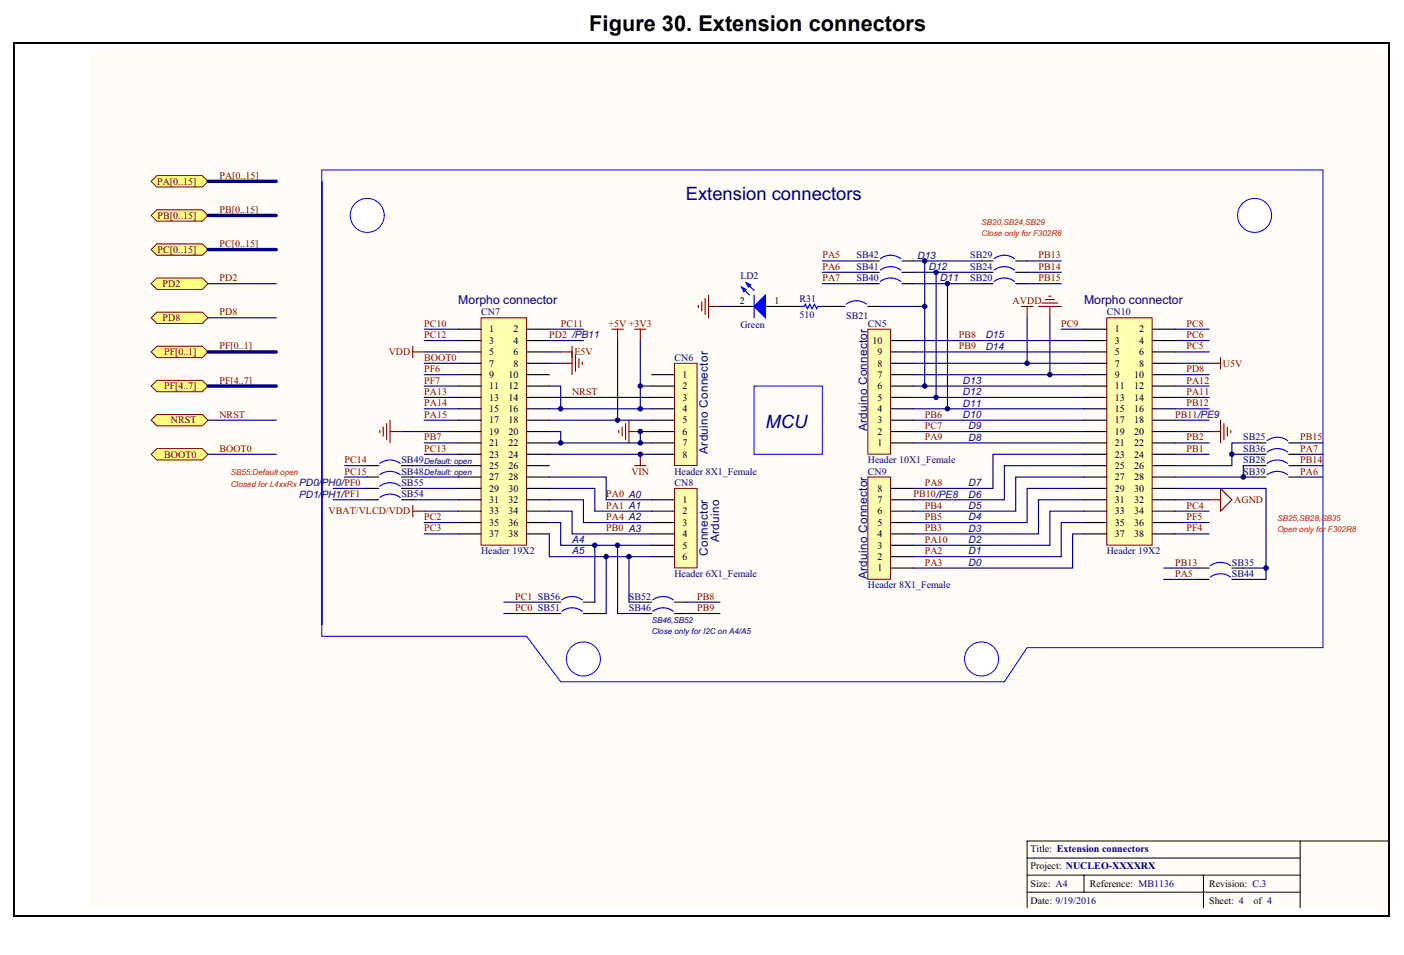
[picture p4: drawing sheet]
<svg xmlns="http://www.w3.org/2000/svg" width="227mm" height="154mm" viewBox="0 0 227 154" stroke-linecap="round" stroke-linejoin="round" font-family="sans-serif">
<path d="M14.6 8.3h210v138.4h-210z" fill="#fffcf8"/>
<path d="M166.1 138.7h44.1M210.2 135.9v10.8M224.6 135.9h-58.5v10.8M166.1 144.2h44.1M166.1 141.4h44.1M175.3 141.4v2.8M194.6 141.4v5.3" fill="none" stroke="#000" stroke-width=".16"/>
<g fill="none" stroke="#000080" stroke-width=".18">
<path d="M147.7 55h27.6M147.7 56.9h27.6M147.7 58.7h27.6M66.8 75.3h7.3M66.8 77.1h7.3M88.8 77.1h9.2v3.7h7.4M88.8 78.9h7.4v3.7h9.2M88.8 73.4h16.6M147.7 60.5h27.6M147.7 62.4h27.6M147.7 64.2h27.6M147.7 66.1h27.6"/>
<path d="M147.7 67.9h27.6M147.7 69.7h27.6M147.7 71.6h27.6M175.3 73.4h-14.7v5.5h-12.9M175.3 75.3h-12.9v5.5h-14.7M175.3 77.1h-11.1v5.5h-16.5M175.3 78.9h-9.2v5.5h-18.4M66.8 80.8h7.3M68.6 84.4h5.5M88.8 80.8h5.5v3.6h11.1M88.8 82.6h3.7v3.7h12.9M88.8 84.4h1.9v3.7h14.7"/>
<path d="M88.8 86.3v3.7h16.6M175.3 80.8h-7.4v5.5h-20.2M175.3 82.6h-5.5v5.5h-22.1M175.3 84.4h-3.7v5.6h-23.9M175.3 86.3h-1.9v5.5h-25.7"/>
</g>
<g fill="none" stroke="#800000" stroke-width=".18">
<path d="M98.9 53.2h1.9M99.9 53.2v1.8M102.6 53.2h1.9M103.5 53.2v1.8M167.9 49.5h3.7M168.5 49h2.6M169 48.4h1.5M169.6 47.9h.4M169.8 49.5v1.9M100 69.6v.3M100.6 69v1.5M101.2 68.5v2.5"/>
<path d="M101.7 67.9v3.7M101.7 69.7h1.8"/>
</g>
<path d="M109.1 78.9h3.6v12.9h-3.6z" fill="#ffffb0"/>
<path d="M109.1 78.9h3.6v12.9h-3.6z" fill="none" stroke="#800000" stroke-width=".16"/>
<path d="M105.4 80.8h3.7M105.4 82.6h3.7M105.4 84.4h3.7M105.4 86.3h3.7M105.4 88.1h3.7M105.4 90h3.7" fill="none" stroke="#000" stroke-width=".18"/>
<path d="M109.1 58.7h3.6v16.5h-3.6z" fill="#ffffb0"/>
<path d="M109.1 58.7h3.6v16.5h-3.6z" fill="none" stroke="#800000" stroke-width=".16"/>
<path d="M105.4 60.5h3.7M105.4 62.4h3.7M105.4 64.2h3.7M105.4 66.1h3.7M105.4 67.9h3.7M105.4 69.7h3.7M105.4 71.6h3.7M105.4 73.4h3.7" fill="none" stroke="#000" stroke-width=".18"/>
<path d="M140.3 77.1h3.7v16.5h-3.7z" fill="#ffffb0"/>
<path d="M140.3 77.1h3.7v16.5h-3.7z" fill="none" stroke="#800000" stroke-width=".16"/>
<path d="M144 78.9h3.7M144 91.8h3.7M144 90h3.7M144 88.1h3.7M144 86.3h3.7M144 84.4h3.7M144 82.6h3.7M144 80.8h3.7" fill="none" stroke="#000" stroke-width=".18"/>
<path d="M140.3 53.2h3.7v20.2h-3.7z" fill="#ffffb0"/>
<path d="M140.3 53.2h3.7v20.2h-3.7z" fill="none" stroke="#800000" stroke-width=".16"/>
<path d="M144 58.7h3.7M144 56.9h3.7M144 55h3.7M144 71.6h3.7M144 69.7h3.7M144 67.9h3.7M144 66.1h3.7M144 64.2h3.7M144 62.4h3.7M144 60.5h3.7" fill="none" stroke="#000" stroke-width=".18"/>
<path d="M99.9 55v12.9M169.8 51.4v9.1M88.8 71.6h16.6M88.8 67.9h16.6M88.8 66.1h16.6M88.8 64.2h16.6M88.8 69.7h1.9v1.9M88.8 62.4h1.9v3.7M105.4 69.7h-1.9v1.9" fill="none" stroke="#000080" stroke-width=".18"/>
<path d="M52 27.5h161.9v77.2h-47.8l-3.7 5.5h-71.7l-5.6-7.4h-33.1z" fill="none" stroke="#00f" stroke-width=".16"/>
<circle cx="94.3" cy="106.5" r="2.75" fill="#fff"/>
<circle cx="94.3" cy="106.5" r="2.75" fill="none" stroke="#00f" stroke-width=".16"/>
<path d="M102.6 75.3h1.9M103.5 73.4v1.9" fill="none" stroke="#800000" stroke-width=".18"/>
<circle cx="158.7" cy="106.5" r="2.75" fill="#fff"/>
<circle cx="158.7" cy="106.5" r="2.75" fill="none" stroke="#00f" stroke-width=".16"/>
<circle cx="202.9" cy="34.8" r="2.75" fill="#fff"/>
<circle cx="202.9" cy="34.8" r="2.75" fill="none" stroke="#00f" stroke-width=".16"/>
<circle cx="59.4" cy="34.8" r="2.75" fill="#fff"/>
<circle cx="59.4" cy="34.8" r="2.75" fill="none" stroke="#00f" stroke-width=".16"/>
<g fill="none" stroke="#000080" stroke-width=".18">
<path d="M68.6 56.9h5.5M68.6 58.7h5.5M68.6 53.2h5.5M68.6 55h5.5M190 58.7h5.5M190 53.2h5.5M190 55h5.5M64.9 69.7h9.2M68.6 60.5h5.5M68.6 64.2h5.5M68.6 66.1h5.5M68.6 62.4h5.5"/>
<path d="M190 80.8h5.5M190 84.4h5.5"/>
</g>
<path d="M24.4 29.3l1-.9h7.3l.9 .9-.9 .9h-7.3z" fill-rule="evenodd" fill="#ffff80"/>
<path d="M24.4 29.3l1-.9h7.3l.9 .9-.9 .9h-7.3z" fill="none" stroke="#800000" stroke-width=".16"/>
<path d="M33.6 29.3h11.1" fill="none" stroke="#000080" stroke-width=".55"/>
<path d="M24.4 34.8l1-.9h7.3l.9 .9-.9 .9h-7.3z" fill-rule="evenodd" fill="#ffff80"/>
<path d="M24.4 34.8l1-.9h7.3l.9 .9-.9 .9h-7.3z" fill="none" stroke="#800000" stroke-width=".16"/>
<path d="M33.6 34.8h11.1" fill="none" stroke="#000080" stroke-width=".55"/>
<path d="M24.4 40.3l1-.9h7.3l.9 .9-.9 1h-7.3z" fill-rule="evenodd" fill="#ffff80"/>
<path d="M24.4 40.3l1-.9h7.3l.9 .9-.9 1h-7.3z" fill="none" stroke="#800000" stroke-width=".16"/>
<path d="M33.6 40.3h11.1" fill="none" stroke="#000080" stroke-width=".55"/>
<path d="M24.4 45.8l1-.9h7.3l.9 .9-.9 1h-7.3z" fill-rule="evenodd" fill="#ffff80"/>
<path d="M24.4 45.8l1-.9h7.3l.9 .9-.9 1h-7.3z" fill="none" stroke="#800000" stroke-width=".16"/>
<path d="M33.6 45.8h11.1" fill="none" stroke="#000080" stroke-width=".18"/>
<path d="M24.4 51.4l1-1h7.3l.9 1-.9 .9h-7.3z" fill-rule="evenodd" fill="#ffff80"/>
<path d="M24.4 51.4l1-1h7.3l.9 1-.9 .9h-7.3z" fill="none" stroke="#800000" stroke-width=".16"/>
<path d="M33.6 51.4h11.1" fill="none" stroke="#000080" stroke-width=".18"/>
<path d="M24.4 56.9l1-.9h7.3l.9 .9-.9 .9h-7.3z" fill-rule="evenodd" fill="#ffff80"/>
<path d="M24.4 56.9l1-.9h7.3l.9 .9-.9 .9h-7.3z" fill="none" stroke="#800000" stroke-width=".16"/>
<path d="M33.6 56.9h11.1" fill="none" stroke="#000080" stroke-width=".55"/>
<path d="M61.4 69.6v.3M62 69v1.5M62.5 68.5v2.5M63.1 67.9v3.7M63.1 69.7h1.8M195.5 69.7h1.9M197.4 78.9l1.8 1.9-1.8 1.8zM197.4 67.9v3.7M197.9 68.5v2.5M198.5 69v1.5M199 69.6v.3M195.5 80.8h1.9" fill="none" stroke="#800000" stroke-width=".18"/>
<path d="M88.8 53.2h5.5M68.6 86.3h5.5M190 82.6h5.5M190 86.3h5.5" fill="none" stroke="#000080" stroke-width=".18"/>
<path d="M24.4 67.9l1-.9h7.3l.9 .9-.9 .9h-7.3z" fill-rule="evenodd" fill="#ffff80"/>
<path d="M24.4 67.9l1-.9h7.3l.9 .9-.9 .9h-7.3z" fill="none" stroke="#800000" stroke-width=".16"/>
<path d="M166.1 51.4v7.3M33.6 67.9h11.1M53.9 78.9h5.5M55.7 75.3h3.7M55.7 77.1h3.7M105.4 62.4h-1.9v3.7M53.9 80.8h5.5" fill="none" stroke="#000080" stroke-width=".18"/>
<path d="M59.4 77.1h1.8M59.4 75.3h1.8M59.4 78.9h1.8M64.9 77.1h1.9M64.9 75.3h1.9M64.9 78.9h1.9M59.4 80.8h1.8M64.9 80.8h1.9" fill="none" stroke="#000" stroke-width=".18"/>
<path d="M61.4 76.7a2.75 2.75 0 0 1 3.3 0M61.4 74.9a2.75 2.75 0 0 1 3.3 0M61.4 78.6a2.75 2.75 0 0 1 3.3 0M61.4 80.4a2.75 2.75 0 0 1 3.3 0" fill="none" stroke="#00f" stroke-width=".18"/>
<path d="M66.8 56.9h1.8M66.8 56v1.8M165.2 49.5h1.8M166.1 49.5v1.9M195.5 58.7h1.9M197.4 57.8v1.8" fill="none" stroke="#800000" stroke-width=".18"/>
<path d="M24.4 73.4l1-.9h7.3l.9 .9-.9 .9h-7.3z" fill-rule="evenodd" fill="#ffff80"/>
<path d="M24.4 73.4l1-.9h7.3l.9 .9-.9 .9h-7.3z" fill="none" stroke="#800000" stroke-width=".16"/>
<path d="M190 56.9h5.5M33.6 73.4h11.1" fill="none" stroke="#000080" stroke-width=".18"/>
<path d="M24.4 62.4l1-.9h7.3l.9 .9-.9 .9h-7.3z" fill-rule="evenodd" fill="#ffff80"/>
<path d="M24.4 62.4l1-.9h7.3l.9 .9-.9 .9h-7.3z" fill="none" stroke="#800000" stroke-width=".16"/>
<path d="M33.6 62.4h11.1" fill="none" stroke="#000080" stroke-width=".55"/>
<g fill="none" stroke="#000080" stroke-width=".18">
<path d="M88.8 58.7h1.9M88.8 55h5.5M103.5 55v7.4M133 42.2h7.3M133 44h7.3M133 45.8h7.3M147.7 42.2h11M147.7 44h11M147.7 45.8h11M149.5 42.2v20.2M151.4 44v20.2M153.2 45.8v20.3"/>
<path d="M166.1 42.2h5.5M166.1 44h5.5M166.1 45.8h5.5M68.6 73.4h5.5M68.6 67.9h5.5M190 69.7h5.5M210.2 71.6h3.7M210.2 73.4h3.7M210.2 75.3h3.7M210.2 77.1h3.7M81.5 97.3h7.3M81.5 99.1h7.3"/>
<path d="M96.2 88.1v9.2M98 90v9.1h-1.8M99.9 88.1v11h3.6M101.7 90v7.3h1.8M110.9 97.3h5.5M110.9 99.1h5.5M188.2 91.8h5.5M188.2 93.6h5.5"/>
</g>
<path d="M90.7 58.7h1.8M92.5 56.9v3.6M93.1 57.4v2.6M93.6 58v1.4M94.2 58.5v.4" fill="none" stroke="#800000" stroke-width=".18"/>
<g fill="none" stroke="#000" stroke-width=".18">
<path d="M140.3 42.2h1.9M140.3 44h1.9M140.3 45.8h1.9M145.9 42.2h1.8M145.9 44h1.8M145.9 45.8h1.8M158.7 42.2h1.9M158.7 44h1.9M158.7 45.8h1.9M164.2 42.2h1.9M164.2 44h1.9M164.2 45.8h1.9"/>
<path d="M202.9 71.6h1.8M202.9 73.4h1.8M202.9 75.3h1.8M202.9 77.1h1.8M208.4 71.6h1.8M208.4 73.4h1.8M208.4 75.3h1.8M208.4 77.1h1.8M88.8 97.3h1.9M88.8 99.1h1.9M94.3 97.3h1.9M94.3 99.1h1.9"/>
<path d="M103.5 97.3h1.9M103.5 99.1h1.9M109.1 97.3h1.8M109.1 99.1h1.8M193.7 91.8h1.8M193.7 93.6h1.8M199.2 91.8h1.8M199.2 93.6h1.8"/>
</g>
<g fill="none" stroke="#00f" stroke-width=".18">
<path d="M142.4 41.8a2.75 2.75 0 0 1 3.3 0M142.4 43.6a2.75 2.75 0 0 1 3.3 0M142.4 45.5a2.75 2.75 0 0 1 3.3 0M160.8 41.8a2.75 2.75 0 0 1 3.3 0M160.8 43.6a2.75 2.75 0 0 1 3.3 0M160.8 45.5a2.75 2.75 0 0 1 3.3 0M204.9 71.2a2.75 2.75 0 0 1 3.3 0M204.9 73a2.75 2.75 0 0 1 3.3 .1M204.9 74.9a2.75 2.75 0 0 1 3.3 0M204.9 76.7a2.75 2.75 0 0 1 3.3 0M90.8 96.9a2.75 2.75 0 0 1 3.4 0M90.8 98.8a2.75 2.75 0 0 1 3.4 0"/>
<path d="M105.6 96.9a2.75 2.75 0 0 1 3.3 0M105.6 98.8a2.75 2.75 0 0 1 3.3 0M195.7 91.4a2.75 2.75 0 0 1 3.3 0M195.7 93.3a2.75 2.75 0 0 1 3.3 0"/>
</g>
<path d="M121.9 62.4h11.1v11h-11.1z" fill="none" stroke="#00f" stroke-width=".16"/>
<path d="M77.8 51.4h7.3v36.7h-7.3z" fill="#ffffb0"/>
<path d="M77.8 51.4h7.3v36.7h-7.3z" fill="none" stroke="#800000" stroke-width=".16"/>
<g fill="none" stroke="#000" stroke-width=".18">
<path d="M74.1 53.2h3.7M74.1 55h3.7M74.1 56.9h3.7M74.1 58.7h3.7M85.1 53.2h3.7M85.1 55h3.7M85.1 56.9h3.7M85.1 58.7h3.7M74.1 60.5h3.7M74.1 62.4h3.7M74.1 64.2h3.7M74.1 66.1h3.7"/>
<path d="M74.1 67.9h3.7M74.1 69.7h3.7M74.1 71.6h3.7M74.1 73.4h3.7M74.1 75.3h3.7M74.1 77.1h3.7M74.1 78.9h3.7M85.1 60.5h3.7M85.1 62.4h3.7M85.1 64.2h3.7M85.1 66.1h3.7M85.1 67.9h3.7"/>
<path d="M85.1 69.7h3.7M85.1 71.6h3.7M85.1 73.4h3.7M85.1 75.3h3.7M85.1 77.1h3.7M85.1 78.9h3.7M74.1 80.8h3.7M74.1 82.6h3.7M74.1 84.4h3.7M74.1 86.3h3.7M85.1 80.8h3.7M85.1 82.6h3.7"/>
<path d="M85.1 84.4h3.7M85.1 86.3h3.7"/>
</g>
<path d="M179 51.4h7.3v36.7h-7.3z" fill="#ffffb0"/>
<path d="M179 51.4h7.3v36.7h-7.3z" fill="none" stroke="#800000" stroke-width=".16"/>
<g fill="none" stroke="#000" stroke-width=".18">
<path d="M118.3 49.5h3.6M123.8 49.5h3.7M175.3 53.2h3.7M175.3 55h3.7M175.3 56.9h3.7M175.3 58.7h3.7M186.3 53.2h3.7M186.3 55h3.7M186.3 56.9h3.7M186.3 58.7h3.7M175.3 60.5h3.7M175.3 62.4h3.7"/>
<path d="M175.3 64.2h3.7M175.3 66.1h3.7M175.3 67.9h3.7M175.3 69.7h3.7M175.3 71.6h3.7M175.3 73.4h3.7M175.3 75.3h3.7M175.3 77.1h3.7M175.3 78.9h3.7M186.3 60.5h3.7M186.3 62.4h3.7M186.3 64.2h3.7"/>
<path d="M186.3 66.1h3.7M186.3 67.9h3.7M186.3 69.7h3.7M186.3 71.6h3.7M186.3 73.4h3.7M186.3 75.3h3.7M186.3 77.1h3.7M186.3 78.9h3.7M175.3 80.8h3.7M175.3 82.6h3.7M175.3 84.4h3.7M175.3 86.3h3.7"/>
<path d="M186.3 80.8h3.7M186.3 82.6h3.7M186.3 84.4h3.7M186.3 86.3h3.7"/>
</g>
<g fill="none" stroke="#000080" stroke-width=".18">
<path d="M171.6 53.2h3.7M66.8 78.9h7.3M68.6 71.6h5.5M190 78.9h14.7v14.7h-3.7M190 71.6h5.5M190 60.5h5.5M190 62.4h5.5M190 64.2h5.5M190 66.1h5.5M190 73.4h5.5M190 67.9h5.5M190 77.1h12.9"/>
<path d="M199.2 73.4h3.7M202.9 75.3h-1.9v1.8M202.9 71.6h-3.7v3.7h-9.2M68.6 82.6h5.5M201 91.8h3.7"/>
</g>
<path d="M121.9 49.5l1.9-1.8v3.7z" fill="#00f"/>
<path d="M119.9 46.4l1.3 1.3M120.7 45.7l1.2 1.2M121.9 49.5l1.9-1.8v3.7z" fill="none" stroke="#00f" stroke-width=".18"/>
<path d="M119.9 46.4l.8 .4-.4 .3z" fill="#00f"/>
<path d="M119.9 46.4l.8 .4-.4 .3z" fill="none" stroke="#00f" stroke-width=".18"/>
<path d="M120.6 45.7l.8 .3-.4 .4z" fill="#00f"/>
<path d="M120.6 45.7l.8 .3-.4 .4zM121.9 47.7v3.7M129.3 49.5h.7l.2-.3 .4 .7 .4-.7 .3 .7 .4-.7 .4 .7 .1-.4h.8M136.8 49.2a2.75 2.75 0 0 1 3.3 0" fill="none" stroke="#00f" stroke-width=".18"/>
<path d="M127.5 49.5h1.8M133 49.5h3.7M140.3 49.5h1.9" fill="none" stroke="#000" stroke-width=".18"/>
<path d="M88.8 56.9h1.9M116.4 49.5h1.9M142.2 49.5h7.3" fill="none" stroke="#000080" stroke-width=".18"/>
<path d="M90.7 56.9h1.8M92.5 56v1.8M112.9 49.3v.4M113.5 48.8v1.5M114 48.2v2.6M114.6 47.7v3.7M114.6 49.5h1.8M66.8 82.6h1.8M66.8 81.7v1.8" fill="none" stroke="#800000" stroke-width=".18"/>
<circle cx="90.7" cy="71.6" r=".36" fill="#000080"/>
<circle cx="90.7" cy="71.6" r=".36" fill="none" stroke="#000080" stroke-width=".16"/>
<circle cx="90.7" cy="66.1" r=".36" fill="#000080"/>
<circle cx="90.7" cy="66.1" r=".36" fill="none" stroke="#000080" stroke-width=".16"/>
<circle cx="96.2" cy="88.1" r=".36" fill="#000080"/>
<circle cx="96.2" cy="88.1" r=".36" fill="none" stroke="#000080" stroke-width=".16"/>
<circle cx="98" cy="89.9" r=".36" fill="#000080"/>
<circle cx="98" cy="89.9" r=".36" fill="none" stroke="#000080" stroke-width=".16"/>
<circle cx="99.9" cy="88.1" r=".36" fill="#000080"/>
<circle cx="99.9" cy="88.1" r=".36" fill="none" stroke="#000080" stroke-width=".16"/>
<circle cx="99.9" cy="67.9" r=".36" fill="#000080"/>
<circle cx="99.9" cy="67.9" r=".36" fill="none" stroke="#000080" stroke-width=".16"/>
<circle cx="101.7" cy="89.9" r=".36" fill="#000080"/>
<circle cx="101.7" cy="89.9" r=".36" fill="none" stroke="#000080" stroke-width=".16"/>
<circle cx="103.5" cy="73.4" r=".36" fill="#000080"/>
<circle cx="103.5" cy="73.4" r=".36" fill="none" stroke="#000080" stroke-width=".16"/>
<circle cx="103.5" cy="71.6" r=".36" fill="#000080"/>
<circle cx="103.5" cy="71.6" r=".36" fill="none" stroke="#000080" stroke-width=".16"/>
<circle cx="103.5" cy="69.7" r=".36" fill="#000080"/>
<circle cx="103.5" cy="69.7" r=".36" fill="none" stroke="#000080" stroke-width=".16"/>
<circle cx="103.5" cy="66.1" r=".36" fill="#000080"/>
<circle cx="103.5" cy="66.1" r=".36" fill="none" stroke="#000080" stroke-width=".16"/>
<circle cx="103.5" cy="62.4" r=".36" fill="#000080"/>
<circle cx="103.5" cy="62.4" r=".36" fill="none" stroke="#000080" stroke-width=".16"/>
<circle cx="149.5" cy="62.4" r=".36" fill="#000080"/>
<circle cx="149.5" cy="62.4" r=".36" fill="none" stroke="#000080" stroke-width=".16"/>
<circle cx="149.5" cy="49.5" r=".36" fill="#000080"/>
<circle cx="149.5" cy="49.5" r=".36" fill="none" stroke="#000080" stroke-width=".16"/>
<circle cx="149.5" cy="42.2" r=".36" fill="#000080"/>
<circle cx="149.5" cy="42.2" r=".36" fill="none" stroke="#000080" stroke-width=".16"/>
<circle cx="151.4" cy="64.2" r=".36" fill="#000080"/>
<circle cx="151.4" cy="64.2" r=".36" fill="none" stroke="#000080" stroke-width=".16"/>
<circle cx="151.4" cy="44" r=".36" fill="#000080"/>
<circle cx="151.4" cy="44" r=".36" fill="none" stroke="#000080" stroke-width=".16"/>
<circle cx="153.2" cy="66.1" r=".36" fill="#000080"/>
<circle cx="153.2" cy="66.1" r=".36" fill="none" stroke="#000080" stroke-width=".16"/>
<circle cx="153.2" cy="45.8" r=".36" fill="#000080"/>
<circle cx="153.2" cy="45.8" r=".36" fill="none" stroke="#000080" stroke-width=".16"/>
<circle cx="166.1" cy="58.7" r=".36" fill="#000080"/>
<circle cx="166.1" cy="58.7" r=".36" fill="none" stroke="#000080" stroke-width=".16"/>
<circle cx="169.8" cy="60.5" r=".36" fill="#000080"/>
<circle cx="169.8" cy="60.5" r=".36" fill="none" stroke="#000080" stroke-width=".16"/>
<circle cx="199.2" cy="73.4" r=".36" fill="#000080"/>
<circle cx="199.2" cy="73.4" r=".36" fill="none" stroke="#000080" stroke-width=".16"/>
<circle cx="201" cy="77.1" r=".36" fill="#000080"/>
<circle cx="201" cy="77.1" r=".36" fill="none" stroke="#000080" stroke-width=".16"/>
<circle cx="204.7" cy="91.8" r=".36" fill="#000080"/>
<circle cx="204.7" cy="91.8" r=".36" fill="none" stroke="#000080" stroke-width=".16"/>
<path d="M2.3 6.8v141.3M2.3 6.9h222.4M224.7 6.9v141.3M2.2 148.1h222.5" fill="none" stroke="#000" stroke-width=".17"/>
<text font-size="3.5" x="95.3" y="4.9">Figure 30. Extension connectors</text>
<g font-size="3" fill="#000080">
<text x="110.9" y="32.4">Extension connectors</text>
<text x="123.8" y="69.1">MCU</text>
</g>
<g font-size="2" fill="#000080">
<text x="74.1" y="49.1">Morpho connector</text>
<text x="175.3" y="49.1">Morpho connector</text>
</g>
<g font-size="1.9" fill="#000080">
<text x="140.2" y="69.6" transform="rotate(-90 140.2 69.6)">Arduino Connector</text>
<text x="114.5" y="73.3" transform="rotate(-90 114.5 73.3)">Arduino Connector</text>
<text x="114.5" y="89.9" transform="rotate(-90 114.5 89.9)">Connector</text>
<text x="116.3" y="87.6" transform="rotate(-90 116.3 87.6)">Arduino</text>
<text x="140.2" y="93.5" transform="rotate(-90 140.2 93.5)">Arduino Connector</text>
</g>
<g font-size="1.6" fill="#800000">
<text x="25.4" y="29.8">PA[0..15]</text>
<text x="35.5" y="28.9">PA[0..15]</text>
<text x="25.5" y="35.3">PB[0..15]</text>
<text x="35.5" y="34.4">PB[0..15]</text>
<text x="25.5" y="40.9">PC[0..15]</text>
<text x="35.5" y="39.9">PC[0..15]</text>
<text x="133" y="41.8">PA5</text>
<text x="167.9" y="41.8">PB13</text>
<text x="26.3" y="46.4">PD2</text>
<text x="35.5" y="45.4">PD2</text>
<text x="133" y="43.6">PA6</text>
<text x="133" y="45.4">PA7</text>
<text x="167.9" y="45.4">PB15</text>
<text x="167.9" y="43.6">PB14</text>
<text x="26.3" y="51.9">PD8</text>
<text x="35.5" y="51">PD8</text>
<text x="68.6" y="52.8">PC10</text>
<text x="90.7" y="52.8">PC11</text>
<text x="98.4" y="52.8">+5V +3V3</text>
<text x="163.7" y="49.1">AVDD</text>
<text x="171.6" y="52.8">PC9</text>
<text x="191.8" y="52.8">PC8</text>
<text x="26.5" y="57.4">PF[0..1]</text>
<text x="35.5" y="56.5">PF[0..1]</text>
<text x="62.9" y="57.4">VDD</text>
<text x="68.6" y="54.6">PC12</text>
<text x="68.6" y="58.3">BOOT0</text>
<text x="88.8" y="54.6">PD2 /PB11</text>
<text x="92.9" y="57.4">E5V</text>
<text x="155.1" y="54.6">PB8</text>
<text x="155.1" y="56.5">PB9</text>
<text x="191.8" y="56.5">PC5</text>
<text x="191.8" y="54.6">PC6</text>
<text x="197.7" y="59.2">U5V</text>
<text x="26.5" y="62.9">PF[4..7]</text>
<text x="35.5" y="62">PF[4..7]</text>
<text x="68.6" y="63.8">PA13</text>
<text x="68.6" y="65.7">PA14</text>
<text x="68.6" y="60.2">PF6</text>
<text x="68.6" y="62">PF7</text>
<text x="92.5" y="63.8">NRST</text>
<text x="191.8" y="63.8">PA11</text>
<text x="191.8" y="62">PA12</text>
<text x="191.8" y="65.7">PB12</text>
<text x="191.8" y="60.2">PD8</text>
<text x="27.6" y="68.4">NRST</text>
<text x="35.5" y="67.5">NRST</text>
<text x="68.6" y="67.5">PA15</text>
<text x="68.6" y="71.2">PB7</text>
<text x="149.5" y="71.2">PA9</text>
<text x="149.5" y="69.3">PC7</text>
<text x="149.5" y="67.5">PB6</text>
<text x="190" y="67.5">PB11/PE9</text>
<text x="191.8" y="71.2">PB2</text>
<text x="210.2" y="71.2">PB15</text>
<text x="26.6" y="73.9">BOOT0</text>
<text x="35.5" y="73">BOOT0</text>
<text x="55.7" y="74.9">PC14</text>
<text x="55.7" y="76.7">PC15</text>
<text x="68.6" y="73">PC13</text>
<text x="102.1" y="76.7">VIN</text>
<text x="191.8" y="73">PB1</text>
<text x="210.2" y="76.7">PA6</text>
<text x="210.2" y="73">PA7</text>
<text x="210.2" y="74.9">PB14</text>
<text x="53.1" y="83.1">VBAT/VLCD/VDD</text>
<text x="98" y="80.4">PA0 A0</text>
<text x="98" y="82.2">PA1 A1</text>
<text x="147.7" y="80.4">PB10/PE8</text>
<text x="149.5" y="82.2">PB4</text>
<text x="149.5" y="78.5">PA8</text>
<text x="191.8" y="82.2">PC4</text>
<text x="199.6" y="81.3">AGND</text>
<text x="68.6" y="84">PC2</text>
<text x="68.6" y="85.9">PC3</text>
<text x="98" y="84">PA4 A2</text>
<text x="98" y="85.9">PB0 A3</text>
<text x="149.5" y="89.6">PA2</text>
<text x="149.5" y="87.7">PA10</text>
<text x="149.5" y="85.9">PB3</text>
<text x="149.5" y="84">PB5</text>
<text x="191.8" y="84">PF5</text>
<text x="191.8" y="85.9">PF4</text>
<text x="149.5" y="91.4">PA3</text>
<text x="190" y="93.2">PA5</text>
<text x="190" y="91.4">PB13</text>
<text x="83.3" y="98.7">PC0 SB51</text>
<text x="83.3" y="96.9">PC1 SB56</text>
<text x="112.7" y="96.9">PB8</text>
<text x="112.7" y="98.7">PB9</text>
</g>
<g font-size="1.6" fill="#000080">
<text x="138.5" y="41.8">SB42</text>
<text x="156.9" y="41.8">SB29</text>
<text x="119.7" y="45.1">LD2</text>
<text x="138.5" y="43.6">SB41</text>
<text x="138.5" y="45.4">SB40</text>
<text x="156.9" y="43.6">SB24</text>
<text x="156.9" y="45.4">SB20</text>
<text x="77.8" y="51">CN7</text>
<text x="119.7" y="53">Green</text>
<text x="129.3" y="48.8">R31</text>
<text x="129.3" y="51.3">510</text>
<text x="136.8" y="51.5">SB21</text>
<text x="140.3" y="52.8">CN5</text>
<text x="179" y="51">CN10</text>
<text x="109.1" y="58.3">CN6</text>
<text x="201" y="71.2">SB25</text>
<text x="64.9" y="76.7">SB48</text>
<text x="64.9" y="74.9">SB49</text>
<text x="109.1" y="76.7">Header 8X1_Female</text>
<text x="140.3" y="76.7">CN9</text>
<text x="140.3" y="74.9">Header 10X1_Female</text>
<text x="201" y="73">SB36</text>
<text x="201" y="74.9">SB28</text>
<text x="201" y="76.7">SB39</text>
<text x="64.9" y="78.5">SB55</text>
<text x="64.9" y="80.4">SB54</text>
<text x="109.1" y="78.5">CN8</text>
<text x="77.8" y="89.6">Header 19X2</text>
<text x="179" y="89.6">Header 19X2</text>
<text x="109.1" y="93.2">Header 6X1_Female</text>
<text x="140.3" y="95.1">Header 8X1_Female</text>
<text x="199.2" y="91.4">SB35</text>
<text x="199.2" y="93.2">SB44</text>
<text x="101.7" y="96.9">SB52</text>
<text x="101.7" y="98.7">SB46</text>
</g>
<g font-size="1.6" fill="#0c0087">
<text x="148.4" y="41.8">D13</text>
<text x="150.2" y="43.7">D12</text>
<text x="152" y="45.5">D11</text>
<text x="159.4" y="56.5">D14</text>
<text x="159.4" y="54.7">D15</text>
<text x="155.7" y="62">D13</text>
<text x="155.7" y="63.9">D12</text>
<text x="155.7" y="65.7">D11</text>
<text x="155.7" y="67.5">D10</text>
<text x="156.6" y="71.2">D8</text>
<text x="156.6" y="69.4">D9</text>
<text x="48.4" y="78.6">PD0/PH0/PF0</text>
<text x="48.4" y="80.4">PD1/PH1/PF1</text>
<text x="156.6" y="82.2">D5</text>
<text x="156.6" y="80.4">D6</text>
<text x="156.6" y="78.6">D7</text>
<text x="92.5" y="87.8">A4</text>
<text x="92.5" y="89.6">A5</text>
<text x="156.6" y="89.6">D1</text>
<text x="156.6" y="87.8">D2</text>
<text x="156.6" y="84.1">D4</text>
<text x="156.6" y="85.9">D3</text>
<text x="156.6" y="91.4">D0</text>
</g>
<g font-size="1.6">
<text x="79.1" y="53.7">1</text>
<text x="83" y="53.7">2</text>
<text x="119.7" y="49.1">2</text>
<text x="125.2" y="49.1">1</text>
<text x="180.3" y="53.7">1</text>
<text x="184.2" y="53.7">2</text>
<text x="79.1" y="55.6">3</text>
<text x="79.1" y="57.4">5</text>
<text x="79.1" y="59.2">7</text>
<text x="83" y="55.6">4</text>
<text x="83" y="57.4">6</text>
<text x="83" y="59.2">8</text>
<text x="141.1" y="55.6">10</text>
<text x="141.9" y="59.2">8</text>
<text x="141.9" y="57.4">9</text>
<text x="180.3" y="55.6">3</text>
<text x="180.3" y="57.4">5</text>
<text x="180.3" y="59.2">7</text>
<text x="184.2" y="55.6">4</text>
<text x="184.2" y="57.4">6</text>
<text x="184.2" y="59.2">8</text>
<text x="79.1" y="61.1">9</text>
<text x="79.1" y="62.9">11</text>
<text x="79.1" y="64.7">13</text>
<text x="82.2" y="61.1">10</text>
<text x="82.2" y="62.9">12</text>
<text x="82.2" y="64.7">14</text>
<text x="110.3" y="61.1">1</text>
<text x="110.3" y="62.9">2</text>
<text x="110.3" y="64.7">3</text>
<text x="141.9" y="64.7">5</text>
<text x="141.9" y="62.9">6</text>
<text x="141.9" y="61.1">7</text>
<text x="180.3" y="61.1">9</text>
<text x="180.3" y="62.9">11</text>
<text x="180.3" y="64.7">13</text>
<text x="183.4" y="61.1">10</text>
<text x="183.4" y="62.9">12</text>
<text x="183.4" y="64.7">14</text>
<text x="79.1" y="66.6">15</text>
<text x="79.1" y="68.4">17</text>
<text x="79.1" y="70.3">19</text>
<text x="82.2" y="66.6">16</text>
<text x="82.2" y="68.4">18</text>
<text x="82.2" y="70.3">20</text>
<text x="110.3" y="66.6">4</text>
<text x="110.3" y="68.4">5</text>
<text x="110.3" y="70.3">6</text>
<text x="141.9" y="70.3">2</text>
<text x="141.9" y="68.4">3</text>
<text x="141.9" y="66.6">4</text>
<text x="180.3" y="66.6">15</text>
<text x="180.3" y="68.4">17</text>
<text x="180.3" y="70.3">19</text>
<text x="183.4" y="66.6">16</text>
<text x="183.4" y="68.4">18</text>
<text x="183.4" y="70.3">20</text>
<text x="79.1" y="72.1">21</text>
<text x="79.1" y="73.9">23</text>
<text x="79.1" y="75.8">25</text>
<text x="79.1" y="77.6">27</text>
<text x="82.2" y="72.1">22</text>
<text x="82.2" y="73.9">24</text>
<text x="82.2" y="75.8">26</text>
<text x="82.2" y="77.6">28</text>
<text x="110.3" y="72.1">7</text>
<text x="110.3" y="73.9">8</text>
<text x="141.9" y="72.1">1</text>
<text x="180.3" y="72.1">21</text>
<text x="180.3" y="73.9">23</text>
<text x="180.3" y="75.8">25</text>
<text x="180.3" y="77.6">27</text>
<text x="183.4" y="72.1">22</text>
<text x="183.4" y="73.9">24</text>
<text x="183.4" y="75.8">26</text>
<text x="183.4" y="77.6">28</text>
<text x="79.1" y="79.5">29</text>
<text x="79.1" y="81.3">31</text>
<text x="79.1" y="83.1">33</text>
<text x="82.2" y="79.5">30</text>
<text x="82.2" y="81.3">32</text>
<text x="82.2" y="83.1">34</text>
<text x="110.3" y="81.3">1</text>
<text x="110.3" y="83.1">2</text>
<text x="141.9" y="83.1">6</text>
<text x="141.9" y="81.3">7</text>
<text x="141.9" y="79.5">8</text>
<text x="180.3" y="79.5">29</text>
<text x="180.3" y="81.3">31</text>
<text x="180.3" y="83.1">33</text>
<text x="183.4" y="79.5">30</text>
<text x="183.4" y="81.3">32</text>
<text x="183.4" y="83.1">34</text>
<text x="79.1" y="85">35</text>
<text x="79.1" y="86.8">37</text>
<text x="82.2" y="85">36</text>
<text x="82.2" y="86.8">38</text>
<text x="110.3" y="85">3</text>
<text x="110.3" y="86.8">4</text>
<text x="110.3" y="88.6">5</text>
<text x="141.9" y="88.6">3</text>
<text x="141.9" y="86.8">4</text>
<text x="141.9" y="85">5</text>
<text x="180.3" y="85">35</text>
<text x="180.3" y="86.8">37</text>
<text x="183.4" y="85">36</text>
<text x="183.4" y="86.8">38</text>
<text x="110.3" y="90.5">6</text>
<text x="141.9" y="92.3">1</text>
<text x="141.9" y="90.5">2</text>
<text x="166.6" y="137.7">Title: Extension connectors</text>
<text x="166.6" y="143.3">Size: A4</text>
<text x="166.6" y="140.5">Project: NUCLEO-XXXXRX</text>
<text x="176.2" y="143.3">Reference: MB1136</text>
<text x="195.5" y="143.3">Revision: C.3</text>
<text x="166.6" y="146.1">Date: 9/19/2016</text>
<text x="195.5" y="146.1">Sheet: 4</text>
<text x="202.7" y="146.1">of 4</text>
</g>
<g font-size="1.3" fill="#f00">
<text x="158.7" y="38.2">Close only for F302R8</text>
<text x="158.7" y="36.4">SB20,SB24,SB29</text>
<text x="37.3" y="76.8">SB55:Default open</text>
<text x="37.3" y="78.6">Closed for L4xxRx</text>
<text x="206.6" y="86">Open only for F302R8</text>
<text x="206.6" y="84.2">SB25,SB28,SB35</text>
</g>
<g font-size="1.3" fill="#000080">
<text x="68.6" y="75">Default: open</text>
<text x="68.6" y="76.8">Default: open</text>
<text x="105.4" y="100.7">SB46,SB52</text>
<text x="105.4" y="102.5">Close only for I2C on A4/A5</text>
</g>
</svg>
